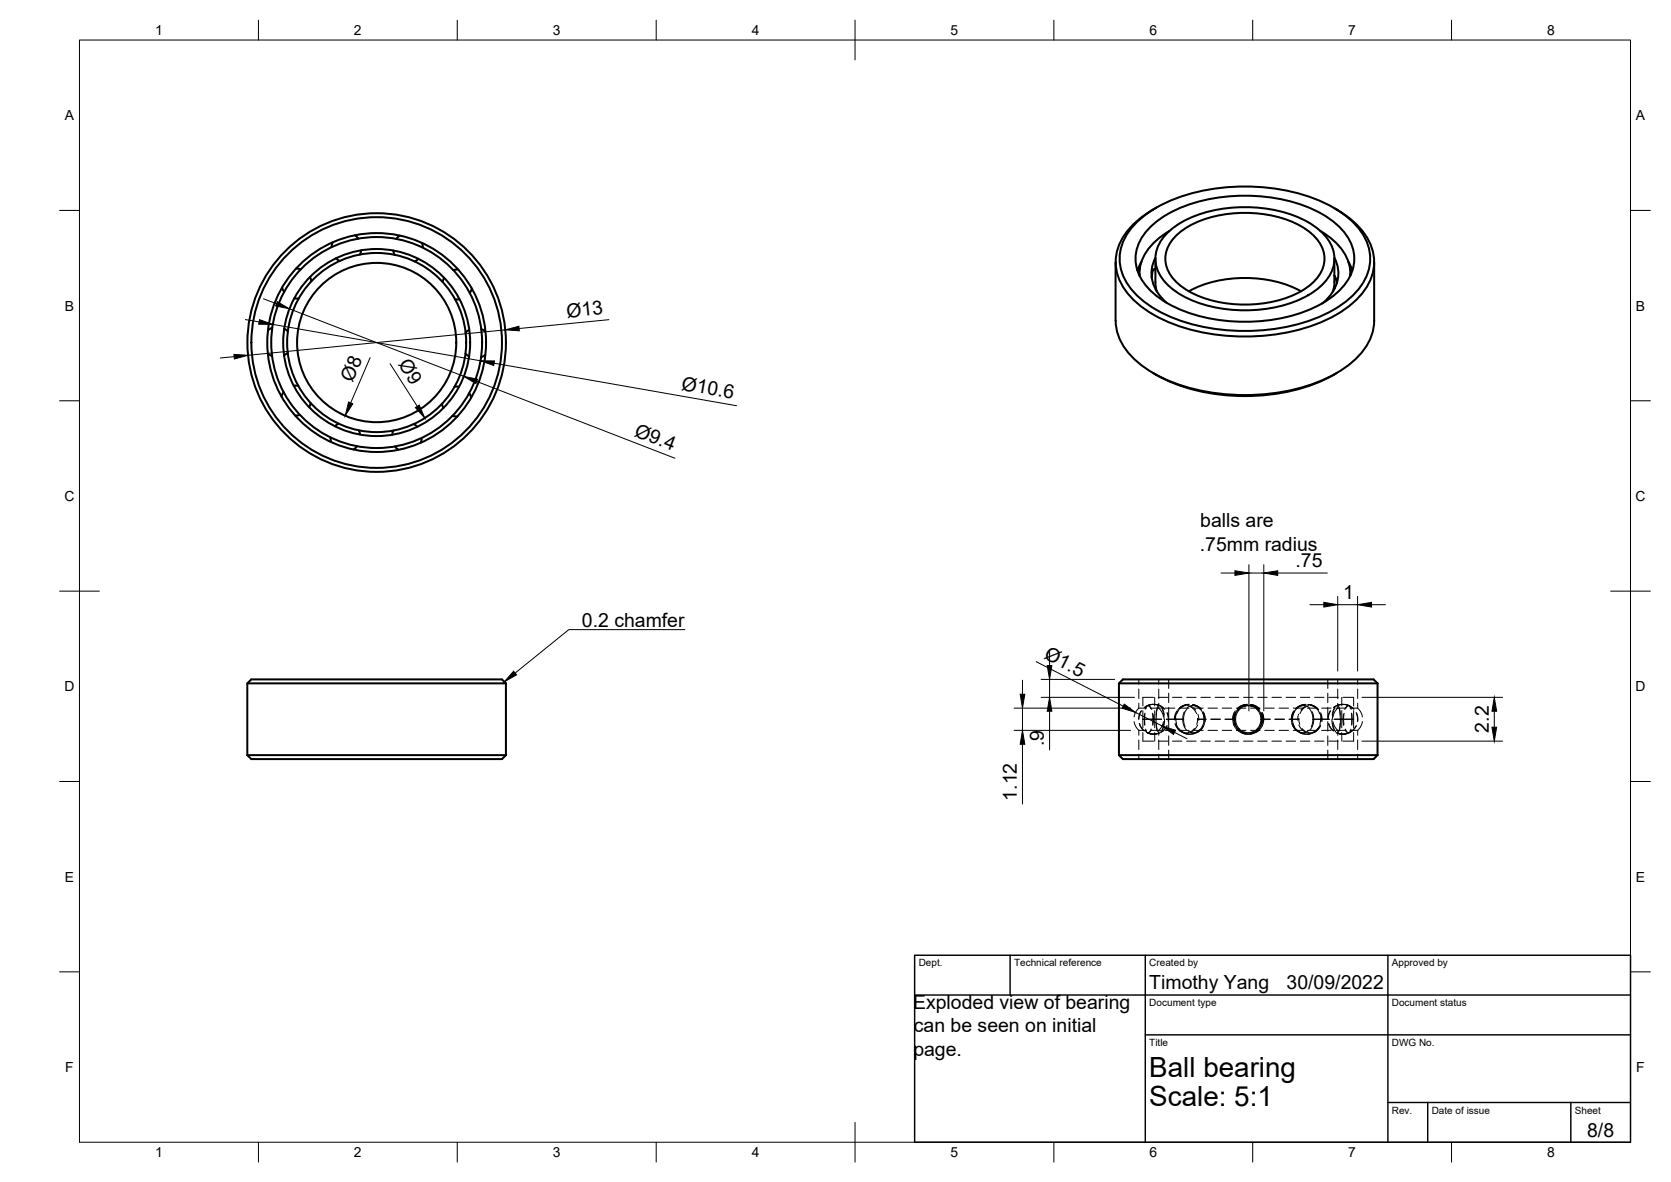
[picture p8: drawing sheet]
<svg xmlns="http://www.w3.org/2000/svg" width="420mm" height="297mm" viewBox="0 0 420 297" stroke-linecap="round" stroke-linejoin="round" font-family="sans-serif">
<!-- layer: Visible -->
<g fill="none" stroke="#000" stroke-width=".51">
<path d="M89.2 59.1l.9 .9M100.5 59.2l-.9 .8M285.8 55.8a36.4 36.4 0 0 1 21.5-8.6 48.4 48.4 0 0 1 28 5 17.1 17.1 0 0 1 9 10.6 12.2 12.2 0 0 1-4.1 11.4 36.4 36.4 0 0 1-21.4 8.7 48.4 48.4 0 0 1-28.1-5 17.1 17.1 0 0 1-9-10.7 12.2 12.2 0 0 1 4.1-11.4zM289.1 57.2a32 32 0 0 1 19.7-7.8 41.7 41.7 0 0 1 23.7 4.4 14.5 14.5 0 0 1 7.9 9.9 11.4 11.4 0 0 1-4.7 10.3 35 35 0 0 1-20.6 6.8 39.3 39.3 0 0 1-23.2-5.6 12.7 12.7 0 0 1-6.4-10.2 11.2 11.2 0 0 1 3.6-7.8zM290.6 52.2l-.7 .5M293.3 58.8a26 26 0 0 1 15.9-6.6 33 33 0 0 1 21.2 4.6 9.8 9.8 0 0 1 4.9 10 13.3 13.3 0 0 1-7.9 8.2 35.6 35.6 0 0 1-30.3-.8 11.5 11.5 0 0 1-6.6-8.6 8.9 8.9 0 0 1 2.8-6.8zM294.1 58a14.1 14.1 0 0 0-7.5 9.2l-.1 2.1v-.6M295.3 59.7a23.3 23.3 0 0 1 15-6.1 29.3 29.3 0 0 1 18.2 4.1 8.4 8.4 0 0 1 4.2 9.5 13.5 13.5 0 0 1-8.5 7.4 31.9 31.9 0 0 1-25.3-1.4 9.9 9.9 0 0 1-5.9-8.2 7.8 7.8 0 0 1 2.3-5.3zM332 58a14.1 14.1 0 0 1 7.4 9.2l.1 2.1v-.6M335.4 52.2a20 20 0 0 1 9.3 9.4 11.8 11.8 0 0 1-2.6 12.7 33.1 33.1 0 0 1-17.9 9.1 52.4 52.4 0 0 1-32.4-3.3 20.6 20.6 0 0 1-10.4-9.9 12.3 12.3 0 0 1 3.7-14l3.1-2.4 1.8-1.1M70.9 72.2l.5 1.2M74 75h1.1"/>
<path d="M74.4 67.5l1.2 .2M77.9 69.6l.4 1.1M83.6 60.9l-.2 1.2M84.5 64.9l.9 .7M90.8 62.9l-.3 1.1M98.9 63l.3 1M105.2 65.1l-.9 .6M106.1 61l.2 1.3M111.7 69.8l-.4 1.1M114.4 75.2h1.2M115.2 67.7l-1.2 .2M118.6 72.5l-.5 1.1"/>
<path d="M280.5 65.9v14.7M287 65.8l-1 2.2 .6-.5M290.5 65v6.4l.4 1.9M290.5 67.8l-.4-.2-.2 .3-.3 1.9M290.5 64.8a8.6 8.6 0 0 0 1.9 10.4l.9 .9M298.9 73.2a31.4 31.4 0 0 1 28.2 0M335.5 65v5.9M335.5 64.8a8.6 8.6 0 0 1-1.9 10.4l-.8 .9M335.5 69.3l.7 1.6M335.5 70.9l-.3 2.4M335.6 72.4l-.3 .2M339 65.8l1 2.2"/>
<path d="M345.5 65.9v14.7a14 14 0 0 1-5.7 10.6 41.5 41.5 0 0 1-24.2 8 47.3 47.3 0 0 1-26.4-5.9 17.6 17.6 0 0 1-8.3-9.8l-.4-2.9M67.3 88.9l1.1 .6M68.5 82.4l-1.1 .6M71.3 98.5l-.5 1.2M71.5 82.6l.9 .7M72.4 88.6l-1 .7M73.9 96.9l1.1 .1M114.3 97.2h1.1M117 88.9l.9 .6M118 98.8l.5 1.1M118 82.9l-.9 .7M121 82.7l1.1 .6"/>
<path d="M122 89.2l-1 .6M289.9 93.8a48 48 0 0 0 31.3 5.1 40.6 40.6 0 0 0 14.9-5.1M75.4 104.3l-1.2 .1M78.1 101.3l-.4 1.1M83.1 109.9l.2 1.2M85.2 106.4l-1 .7M89.8 112.1l-.9 .9M90.2 108.1l.3 1.1M99 108.2l-.4 1.1M99.3 112.2l.9 .8M104 106.6l.9 .6M106 110l-.2 1.3"/>
<path d="M111.1 101.5l.4 1M113.8 104.5l1.2 .2M62.2 171.7h65M127.2 171.7l-1-1h-63l-1 1v18.1M127.2 171.7v18.1M281.3 171.7h65.1M346.4 171.7l-1-1h-63.1l-1 1v18.1M346.4 171.7v18.1M62.2 189.8h65M62.2 189.8l1 1h63l1-1M281.3 189.8h65.1M281.3 189.8l1 1h63.1l1-1"/>
<circle cx="94.7" cy="86.1" r="32.5"/>
<circle cx="94.7" cy="86.1" r="27.5"/>
<circle cx="94.7" cy="86.1" r="26.5"/>
<circle cx="94.7" cy="86.1" r="23.5"/>
<circle cx="94.7" cy="86.1" r="22.5"/>
<circle cx="94.7" cy="86.1" r="20"/>
<circle cx="94.7" cy="86.1" r="31.5"/>
</g>
<!-- layer: Hidden -->
<g fill="none" stroke="#000" stroke-width=".25">
<path d="M286.3 178h1.9M286.3 178l-.6 .8-.5 1.4M286.3 170.7v1.3M286.3 173.2v2.3M286.3 176.7v1.3M286.9 178.6l-.5 1-.1 1.1M287 178.6l-.5 1-.1 1.1M287.4 178.6v4.3M287.8 179.4v1.3M287.9 179.2l-.1 1.5M288.1 178l.3-.5 .3-.2 .5 .3 .4 .7M288.5 177.3l1.5-.3 1.6 .3"/>
<path d="M288.5 177.3l1.6-.3 1.6 .3M289.4 178.1l-.3-.5-.5-.3-.4 .3-.2 .7M289.5 178h2.3M289.8 179.2l.1 1.5M289.8 177l-1.2 .3-.9 .5M289.9 177l-1.1 .3-1 .5M289.9 179.4l.1 1.9-.1 1M290 175.2h-2.6v2.2M290.3 175.2v2.2M290.3 178.6v4.3M290.9 177.1l1 .4 .9 .7M291 177.1l1 .4 .9 .7"/>
<path d="M291 177.8l-.3 2.9M291.2 177.4l-.3 .7-.2 1.6M291.2 175.2h2.4M291.4 176.7v1.3l.6 .8 .5 1.4M291.4 170.7v1.3M291.4 173.2v2.3M291.9 177.5l.5 .7 .4 1.5M292.1 177.9l.5 1.4 .1 1.4M293 178h2.4M293.4 179.1l.3 1.1v1.1M293.5 179.1l.3 1.1v1.1M293.9 170.7v2.3"/>
<path d="M293.9 174.2v2.4M293.9 177.8v2.4M294.8 175.2h2.4M295.6 179.5l-.2 1.2M295.9 178.6l-.5 1-.1 1.1M296.2 178.6l-.5 1-.2 1.1M296.6 178h2.4M297.4 177.5l-.9 .7-.6 1.1M297.8 178.9l-.4 1.8M298.2 177.3l-1.2 .3-.9 .8M298.4 175.2h2.4M298.6 178a4 4 0 0 0-1 2.7h-.2"/>
<path d="M298.6 177.3l1 .3 1 .8M298.6 177l-1 .3-1 .6M298.8 177l-1.1 .3-1 .5M298.9 177l-1.2 .3-.9 .6M299 177l-1.1 .3-1 .5M299.3 177.6l.8 .6 .8 1.2M299.5 177.4l1.1-.1 1.2 .6M300.1 177.1l1.1 .4 .8 .7-.8-.6zM300.2 178h2.3M300.7 177.4l-1.2-.1-1 .6M301.2 179.5l.2 1.5M301.7 178.1a3.9 3.9 0 0 1 .6 4.5"/>
<path d="M301.7 178.1l-.9-.6-1-.4 1.1 .4 .9 .7M301.9 175.2h2.4M302.4 179.1l.3 1.1v1.1M302.5 178.8a3.9 3.9 0 0 1-.6 4.6M302.7 179.1l.3 1.1v1.1M303.7 178h2.4M305.5 175.2h2.4M307.3 178h2.4M309.1 175.2h2.4M310.3 179.1l-.3 1.6M310.4 179.5l-.2 1.2M310.6 178.6l-.5 1-.1 1.1"/>
<path d="M310.7 179.1l-.4 1.6M310.7 179.5l-.2 1.5 .2 1M310.9 178h2.4M310.9 178.6l-.5 1-.1 1.1M311.4 177.8l.9-.5 1.1-.3-1.3 .5-.8 .6M311.5 178.1a3.7 3.7 0 0 0-1.1 2.6M311.8 178.1a3.4 3.4 0 0 0-1.1 2.6h-.5M312.5 177.5l1.2-.2 1.2 .2M312.7 175.2h2.3M312.8 177.5l1.2-.2 1.2 .2M313.1 177.4l-1.1 .3-1 .8M313.1 177l-1.3 .5-.8 .6"/>
<path d="M313.4 177.4l-1.2 .4-.8 .7M313.7 177l-1 .3-1 .5M314.3 177.4l1.2 .4 .9 .7M314.3 177l1.3 .5 .8 .6M314.5 178h2.3M314.5 177.1l1.1 .4 .9 .7M314.6 177.4l1.2 .3 .9 .8M314.6 177l1.3 .5 .8 .6M314.9 177.1l1 .4 .9 .7M315.9 178.1a3.4 3.4 0 0 1 1.1 2.6M316.2 178.1a3.5 3.5 0 0 1 0 5.3M316.3 175.2h2.3"/>
<path d="M317 179.5l.2 1.2M317.3 179.5l.2 .9-.2 1.6M318 178h2.4M319.8 175.2h2.4M321.6 178h2.4M323.4 175.2h2.4M325.2 178h2.4M325.2 178.8a3.9 3.9 0 0 0 .6 4.6M325.3 178.6l-.5 1-.1 1.1M325.6 178.6l-.5 1-.2 1.1M326 178.1a3.9 3.9 0 0 0-.6 4.5M326.5 179.5l-.2 1.2"/>
<path d="M327 175.2h2.3M327 177.4l1.2-.1 1 .6M327.6 177.1l-1.1 .5-.8 .6M327.9 177.1l-1 .4-.9 .6M328.2 177l-1.1 .3-1 .5M328.2 177.4l-1-.1-1.2 .6M328.4 177l-1.1 .3-1 .5M328.4 177.6l-.8 .6-.7 1.2M328.7 178h2.4M328.8 177l1.2 .3 .9 .6M329.1 177l1 .3 1 .6M329.1 177.3l-1 .3-1 .8"/>
<path d="M329.2 178a4 4 0 0 1 .9 2.7M329.3 177.1l1 .4 .9 .7M329.5 177.1l1.1 .4 .8 .7M329.5 177.3l1.2 .3 .9 .8M329.9 178.9l.4 1.7a4 4 0 0 1-.9 2.9M330.3 177.5l.9 .7 .6 1.1M330.5 175.2h2.4M331.8 179.1l.3 1.1v1.1M332.1 179.1l.3 1.1v1.1M332.1 179.5l.2 1.5M332.3 178h2.4M333.9 170.7v2.3"/>
<path d="M333.9 174.2v2.4M333.9 177.8v2.4M334.1 175.2h2.4M334.5 178.6l-.5 1-.2 1.1M334.6 178.6l-.5 1-.2 1.1M335.6 177.9l-.4 1.4-.2 1.4M335.8 177.5l-.5 .7-.3 1.5M335.9 178h2.4M336 177.3l1.6-.3 1.6 .3M336.1 177.3l1.6-.3 1.6 .3M336.4 176.7v1.3l-.7 .8-.5 1.4M336.4 170.7v1.3"/>
<path d="M336.4 173.2v2.3M336.5 177.4l.3 .7 .2 1.6M336.7 177.8l.3 2.9M337.3 177l-1.1 .3-.9 .5M337.4 175.2v2.2M337.4 178.6v4.3M337.4 177l-1.1 .3-1 .5M337.7 175.2h2.7v2.2M337.8 179.4l-.1 1.3M338 179.2l-.2 1.3 .1 1.6M338.3 178.1l.3-.5 .5-.3 .4 .3 .2 .7M338.4 177.1l1.1 .4 .9 .7"/>
<path d="M338.5 177.1l1.1 .4 .8 .7M339.5 178h1.9M339.6 178l-.2-.5-.4-.2-.5 .3-.4 .7M339.8 179.2l.1 1.5h-2.2M339.9 179.4v2.9M340.4 178.6v4.3M341 179.1l.3 1.1v1.1M341.1 179.1l.3 1.1v1.1M341.4 178l.7 .8 .5 1.4M341.4 170.7v1.3M341.4 173.2v2.3M341.4 176.7v1.3"/>
<path d="M285.2 181.3l.5 1.4 .6 .8M286.3 183.5h1.9M286.3 183.5v1.3M286.3 186v2.3M286.3 189.5v1.3M286.4 181.8l.5 1.1 .8 .8M286.5 181.8l.5 1.1 .8 .8M287.4 184.1v2.2h2.6M287.8 180.7h2.1M287.8 180.7l.1 1.4M288 183.2l.3 .7 .4 .3 .4-.2 .4-.6M288.5 184.2l1.5 .3 1.6-.3"/>
<path d="M288.5 184.2l1.6 .3 1.6-.3M288.6 184.2l1.2 .3 1.1-.1M288.7 184.2l1.1 .3 1.1-.1M289.5 183.5h2.3M289.5 183.2l-.4 .7-.5 .3-.3-.2-.3-.6M289.9 180.7h2.2M289.9 180.7h-2.5a.43 .43 0 0 1 .4 .3 .43 .43 0 0 1 0 .4v.9M289.9 180.7l-.1 1.4M290.3 184.1v2.2M290.7 180.7l.3 3M290.7 181.8l.3 1.6 .3 .7M291.2 186.3h2.4"/>
<path d="M291.4 186v2.3M291.4 189.5v1.3M292.5 181.3l-.5 1.4-.6 .8v1.3M292.6 181.8l-.3 1.2-.5 1M292.8 180.7l-.2 1.8-.4 1.1M293 183.5h2.4M293.3 180.7h2.1M293.4 182.4l-.6 .9-.9 .7M293.5 182.4l-.6 .9-.9 .7M293.9 181.3v2.4M293.9 184.9v2.4M293.9 188.5v2.3"/>
<path d="M294.8 186.3h2.4M295.4 180.7h2M295.4 181.8l.5 1.1 .8 .8M295.4 180.7v.3M295.7 180.5l.2 1.5M295.7 182.2l.5 1 .9 .7M295.7 181.8l.5 1.1 .7 .8M296.4 183.1l.9 .8 1.1 .3M296.6 183.5h2.4M296.6 183.6l1 .6 1 .3M296.8 183.6l.9 .6 1.2 .3M297.4 180.7h.2l.4 2"/>
<path d="M297.4 180.7a4 4 0 0 0 .9 2.8M298.4 186.3h2.4M298.7 183.6l1.1 .6 1.1-.1M300.2 183.5h2.3M300.3 183.1l-1 .8-1 .3M301.1 180.5v.2M301.1 180.7h2.2M301.1 180.7l-.2 1.3M301.1 182.2l-.6 1-.9 .7M301.5 183.5l-1.2 .7-1-.1M301.7 183.4a3.8 3.8 0 0 1-4.1 .8M301.9 186.3h2.4"/>
<path d="M302 183.3a3.8 3.8 0 0 1-4.1 .9M302.4 182.4l-.6 .9-.9 .7M302.7 182.4l-.7 .9-.9 .7M303.7 183.5h2.4M304.5 180.7h2.3M305.5 186.3h2.4M307.3 183.5h2.4M308 180.7h2.2M309.1 186.3h2.4M310 180.7l.3 1.7M310.1 181.8l.5 1.1 .8 .8M310.2 180.7l.2 1.3"/>
<path d="M310.3 180.7l.3 1.7M310.4 180.7h.3a3.4 3.4 0 0 0 1.1 2.7M310.4 180.7a3.6 3.6 0 0 0 1.2 2.7M310.4 181.8l.5 1.1 .8 .8M310.9 183.5h2.4M311 183.4l.8 .6 1.3 .5M311 183l1 .8 1.1 .3M311.3 183.4l.8 .6 1.3 .5M311.4 183l.8 .7 1.2 .4M312.3 184.2l1.1 .3 1.1-.1M312.6 184l1.1 .2 1.2-.2M312.6 184.2l1.1 .3 1.1-.1"/>
<path d="M312.7 186.3h2.3M312.8 184l1.2 .2 1.2-.2M314.5 183.5h2.3M316.3 186.3h2.3M316.3 183l-.8 .7-1.2 .4M316.4 183.4l-.8 .6-1.3 .5M316.7 183l-.9 .8-1.2 .3M316.7 183.4l-.8 .6-1.3 .5M317 180.7h2.4h-2.2M317 180.7a3.4 3.4 0 0 1-1.1 2.7M317 180.7h.2M317.1 182.4l-.6 .9-.9 .7"/>
<path d="M317.2 180.7l-.2 1.3M317.4 182.4l-.6 .9-.9 .7M317.4 181.3v-1.1l-.3-1.1a3.7 3.7 0 0 1 0 3.3M317.7 181.3v-1.1l-.3-1.1a3.8 3.8 0 0 1 0 3.3M318 183.5h2.4M319.8 186.3h2.4M320.6 180.7h2.4M321.6 183.5h2.4M323.4 186.3h2.4M324.1 180.7h2.2M324.8 181.8l.5 1.1 .8 .8M325.1 181.8l.5 1.1 .7 .8"/>
<path d="M325.2 183.5h2.4M325.7 183.3l.8 .6 1.1 .5M326 183.4l.9 .6 1 .4M326.2 183.5l1.2 .7 1-.1M326.3 180.7v.3M326.3 180.7h.3M326.6 180.7l.2 1.3M326.6 182.2l.7 1 .8 .7M326.6 180.5v.2M327 186.3h2.3M327 184.2l1.1 .3 1.1-.1M327.3 184.2l1.1 .3 1.1-.1"/>
<path d="M327.4 183.1l1 .8 1 .3M328.7 183.5h2.4M329 183.6l-1 .6-1.2-.1M330.1 180.7h4.2h-2.3M330.1 180.7l-.4 2M330.1 180.7h1.9M330.5 186.3h2.4M330.9 183.6l-.9 .6-1.2 .3M331.1 183.6l-1 .6-1 .3M331.3 183.1l-.8 .8-1.2 .3M331.8 182.4l-.6 .9-.9 .7M332 180.5v.2"/>
<path d="M332 182.2l-.5 1-.9 .7M332 180.7l-.1 1.3M332.1 182.4l-.7 .9-.9 .7M332.3 183.5h2.4M333.9 181.3v2.4M333.9 184.9v2.4M333.9 188.5v2.3M334 181.8l.5 1.1 .7 .8M334.1 181.8l.5 1.1 .7 .8M334.1 186.3h2.4M334.9 180.7l.2 1.8 .4 1.1M335.1 181.8l.3 1.2 .5 1"/>
<path d="M335.2 181.3l.5 1.4 .7 .8v1.3M335.4 180.7h2.3M335.9 183.5h2.4M336 184.2l1.6 .3 1.6-.3M336.1 184.2l1.6 .3 1.6-.3M336.2 184.2l1.1 .3 1.1-.1M336.3 184.2l1.1 .3 1.1-.1M336.4 186v2.3M336.4 189.5v1.3M337 181.8l-.2 1.6-.4 .7M337 180.7l-.3 3M337.4 184.1v2.2"/>
<path d="M337.7 180.7h2.6a.44 .44 0 0 0-.4 .2 .44 .44 0 0 0 0 .5v.7M337.7 180.7l.1 1.6M338.3 183.2l.3 .7 .5 .3 .3-.2 .3-.6M339.5 183.5h1.9M339.7 183.2l-.3 .7-.4 .3-.4-.2-.4-.6M340.4 184.1v2.2h-2.7M341 182.4l-.7 .9-.9 .7M341.1 182.4l-.7 .9-.8 .7M341.4 183.5v1.3M341.4 186v2.3M341.4 189.5v1.3M342.6 181.3l-.5 1.4-.7 .8"/>
</g>
<!-- layer: Border -->
<g fill="none" stroke="#000" stroke-width=".25">
<path d="M20 10.1h390v276.9h-390zM65 5.1v5M115 5.1v5M165 5.1v5M215 5.1v10M265 5.1v5M315 5.1v5M365 5.1v5M15 52.9h5M410 52.9h5M15 100.7h5M410 100.7h5"/>
<path d="M15 148.6h10M405 148.6h10M15 196.4h5M410 196.4h5M15 244.2h5M410 244.2h5M65 287v5M115 287v5M165 287v5M215 282.1v9.9M265 287v5M315 287v5"/>
<path d="M365 287v5"/>
</g>
<!-- layer: TitleBlock -->
<path d="M230 240.1h180v46.9h-180zM230 250h180M254 240.1v9.9M288 240.1v46.9M349 240.1v46.9M288 260.1h122M349 277.1h61M359 277.1v9.9M395 277.1v9.9" fill="none" stroke="#000" stroke-width=".36"/>
<!-- layer: Dimensions -->
<g fill="none" stroke="#000" stroke-width=".25">
<path d="M66.3 75.1l3.2 1.2M72.8 77.6l43.8 17M58.9 89.6l-3.5 .4M61.7 80.3l3.5 .6M68.6 81.5l52.2 9.2M93.1 89.9l-4.9 11.3M98.1 91.4l6.8 10.7M119.9 95.8l49.8 19.4M124.2 91.3l61 10.7M127 82.9l-64.6 6.4M153.1 80.3l-22.6 2.3M307 144h3.5"/>
<path d="M314 141.9v36.8M314 144h3.8M317.8 141.9v36.8M321.3 144h12.4M329.4 152h3.5M336.4 149.9v18.7M336.4 152h5M341.4 149.9v18.7M344.9 152h3.5M255 178h29.3M257.1 170.9v3.6M257.1 178v5.5"/>
<path d="M260.5 166.3l21.9 11.1M261.8 175.2h23.5M261.8 170.7h18.5M263.9 163.8v3.4M263.9 170.7v4.5M263.9 178.7v9.8M285.5 179l6.7 3.4M342.5 175.2h35.3M375.7 178.7v4M255 183.5h29.3M257.1 187v15.1M295.3 184.1l3.1 1.5"/>
<path d="M342.5 186.3h35.3"/>
</g>
<g fill="#000" stroke="#000" stroke-width=".25">
<path d="M69.7 75.8l3.1 1.8-3.5-.7zM58.8 89.1l3.6 .2-3.5 .9zM65.3 80.3l3.3 1.2h-3.6zM116.6 94.6l3.5 .7-.4 1.1zM120.8 90.7h3.5l-.2 1.1zM127 82.9l3.5-.9 .1 1.1zM87.7 101l1 .5-1.9 3zM104.4 102.4l1-.6 1.4 3.3zM310.5 143.4l3.5 .6-3.5 .6zM317.8 144l3.5-.6v1.2zM332.9 151.4l3.5 .6-3.5 .6zM341.4 152l3.5-.6v1.2z"/>
<path d="M256.5 174.5h1.2l-.6 3.5zM263.3 167.2h1.2l-.6 3.5zM263.9 175.2l.6 3.5h-1.2zM282.7 176.9l2.8 2.1-3.3-1zM375.7 175.2l.6 3.5h-1.2zM257.1 183.5l.6 3.5h-1.2zM292.2 182.4l3.4 1.1-.5 1.1zM375.1 182.7h1.2l-.6 3.6z"/>
</g>
<!-- layer: Annotations -->
<path d="M129.1 168.7l.8 .9-3.1 1.8z" fill="#000" stroke="#000" stroke-width=".25"/>
<path d="M172.2 158.2h-29.2l-13.5 10.9" fill="none" stroke="#000" stroke-width=".25"/>
<g font-size="7">
<text x="289" y="270.6">Ball bearing</text>
<text x="289" y="278.1">Scale: 5:1</text>
</g>
<g font-size="4.9">
<text x="142.6" y="79.8" transform="rotate(-6 142.6 79.8)">Ø13</text>
<text x="100" y="91.6" transform="rotate(57 100 91.6)">Ø9</text>
<text x="88.6" y="96.3" transform="rotate(-67 88.6 96.3)">Ø8</text>
<text x="171.2" y="97.9" transform="rotate(10 171.2 97.9)">Ø10.6</text>
<text x="159.3" y="109.5" transform="rotate(21 159.3 109.5)">Ø9.4</text>
<text x="301.8" y="132.5">balls are</text>
<text x="301.7" y="138.4">.75mm radius</text>
<text x="325.7" y="142.5">.75</text>
<text x="337.7" y="150.6">1</text>
<text x="146.3" y="157.5">0.2 chamfer</text>
<text x="262.3" y="165.4" transform="rotate(27 262.3 165.4)">Ø1.5</text>
<text x="374.3" y="184.1" transform="rotate(-90 374.3 184.1)">2.2</text>
<text x="262.4" y="187.5" transform="rotate(-90 262.4 187.5)">.9</text>
<text x="255.7" y="201.2" transform="rotate(-90 255.7 201.2)">1.12</text>
<text x="289" y="248.5">Timothy Yang</text>
<text x="323.5" y="248.5">30/09/2022</text>
<text x="229.6" y="253.6">Exploded view of bearing</text>
<text x="229.8" y="259.4">can be seen on initial</text>
<text x="229.7" y="265.3">page.</text>
<text x="399.1" y="285.7">8/8</text>
</g>
<g font-size="3.5">
<text x="39" y="8.8">1</text>
<text x="89" y="8.8">2</text>
<text x="139" y="8.8">3</text>
<text x="189" y="8.8">4</text>
<text x="239" y="8.8">5</text>
<text x="289" y="8.8">6</text>
<text x="339" y="8.8">7</text>
<text x="389" y="8.8">8</text>
<text x="16.3" y="30.2">A</text>
<text x="411.3" y="30.2">A</text>
<text x="16.3" y="78">B</text>
<text x="411.3" y="78">B</text>
<text x="16.2" y="125.9">C</text>
<text x="411.2" y="125.9">C</text>
<text x="16.2" y="173.7">D</text>
<text x="411.2" y="173.7">D</text>
<text x="16.3" y="221.6">E</text>
<text x="411.3" y="221.6">E</text>
<text x="16.4" y="269.4">F</text>
<text x="411.4" y="269.4">F</text>
<text x="39" y="290.8">1</text>
<text x="89" y="290.8">2</text>
<text x="139" y="290.8">3</text>
<text x="189" y="290.8">4</text>
<text x="239" y="290.8">5</text>
<text x="289" y="290.8">6</text>
<text x="339" y="290.8">7</text>
<text x="389" y="290.8">8</text>
</g>
<g font-size="2.5">
<text x="231" y="242.9">Dept.</text>
<text x="255" y="242.9">Technical reference</text>
<text x="289" y="242.9">Created by</text>
<text x="350" y="242.9">Approved by</text>
<text x="289" y="252.8">Document type</text>
<text x="350" y="252.8">Document status</text>
<text x="289" y="262.9">Title</text>
<text x="350" y="262.9">DWG No.</text>
<text x="350" y="279.9">Rev.</text>
<text x="360" y="279.9">Date of issue</text>
<text x="396" y="279.9">Sheet</text>
</g>
</svg>
